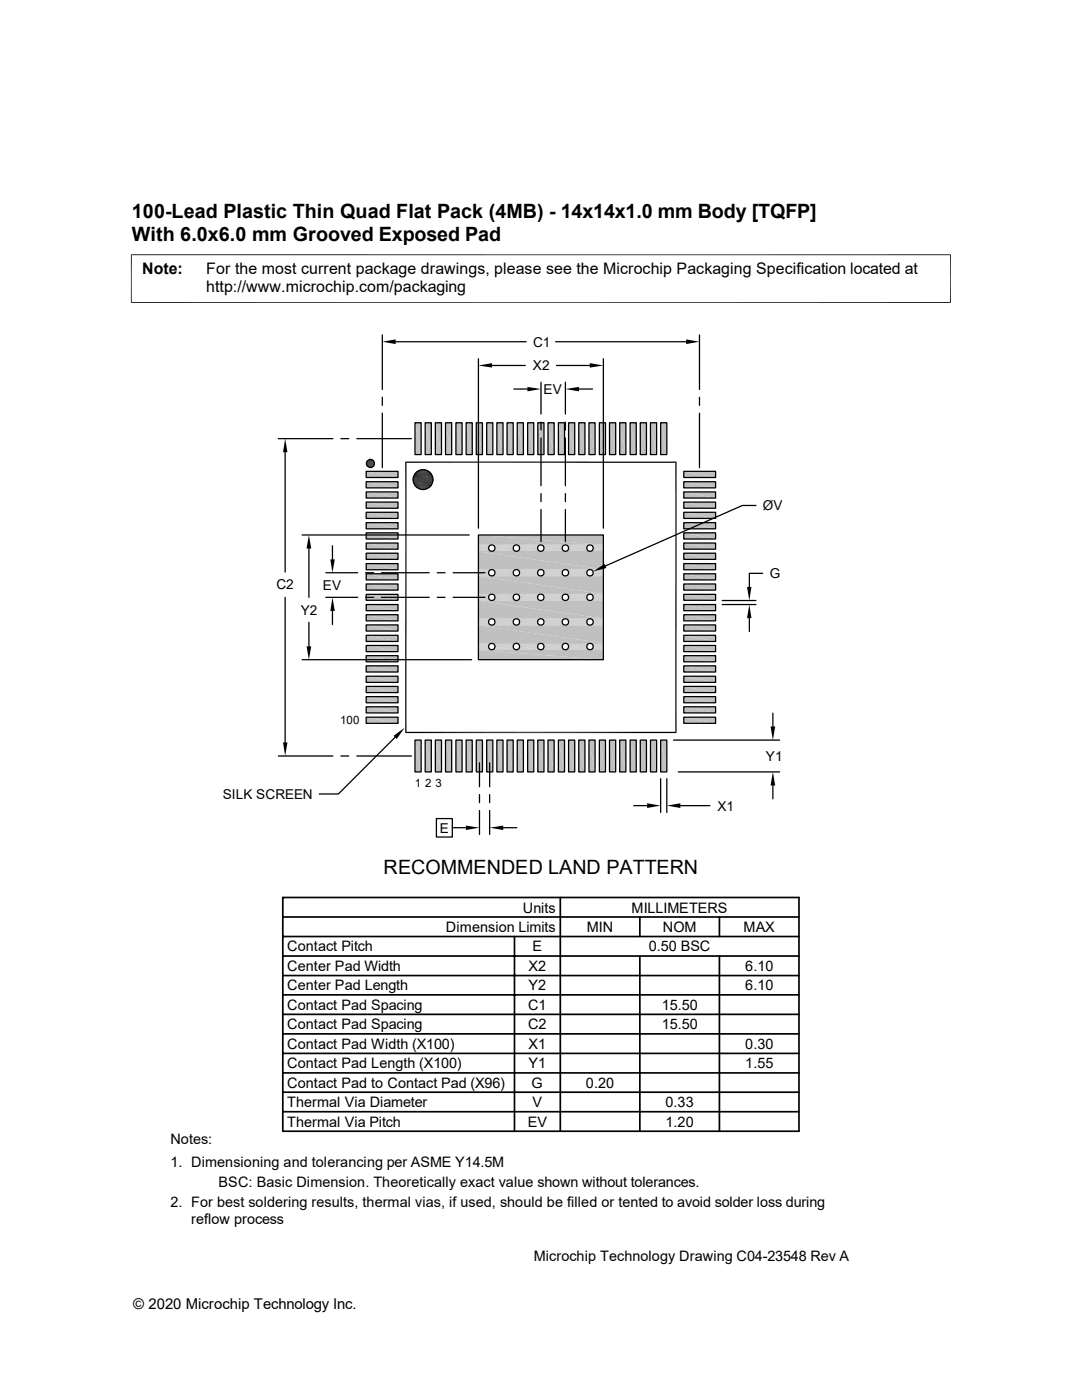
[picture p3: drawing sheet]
<svg xmlns="http://www.w3.org/2000/svg" width="216mm" height="279mm" viewBox="0 0 216 279" stroke-linecap="round" stroke-linejoin="round" font-family="sans-serif">
<g fill="#c0c0c0">
<path d="M131.8 84.4l1.3 6.3h-1.3z"/>
<path d="M131.8 84.4h1.3v6.3z"/>
<path d="M129.8 84.4l1.2 6.3h-1.2z"/>
<path d="M129.8 84.4h1.2v6.3z"/>
<path d="M127.8 84.4l1.2 6.3h-1.2z"/>
<path d="M127.8 84.4h1.2v6.3z"/>
<path d="M125.7 84.4l1.3 6.3h-1.3z"/>
<path d="M125.7 84.4h1.3v6.3z"/>
<path d="M123.7 84.4l1.2 6.3h-1.2z"/>
<path d="M123.7 84.4h1.2v6.3z"/>
<path d="M121.6 84.4l1.3 6.3h-1.3z"/>
<path d="M121.6 84.4h1.3v6.3z"/>
<path d="M119.6 84.4l1.2 6.3h-1.2z"/>
<path d="M119.6 84.4h1.2v6.3z"/>
<path d="M117.5 84.4l1.2 6.3h-1.2z"/>
<path d="M117.5 84.4h1.2v6.3z"/>
<path d="M115.5 84.4l1.2 6.3h-1.2z"/>
<path d="M115.5 84.4h1.2v6.3z"/>
<path d="M113.5 84.4l1.2 6.3h-1.2z"/>
<path d="M113.5 84.4h1.2v6.3z"/>
<path d="M111.4 84.4l1.2 6.3h-1.2z"/>
<path d="M111.4 84.4h1.2v6.3z"/>
<path d="M109.3 84.4l1.3 6.3h-1.3z"/>
<path d="M109.3 84.4h1.3v6.3z"/>
<path d="M107.3 84.4l1.2 6.3h-1.2z"/>
<path d="M107.3 84.4h1.2v6.3z"/>
<path d="M105.3 84.4l1.2 6.3h-1.2z"/>
<path d="M105.3 84.4h1.2v6.3z"/>
<path d="M103.2 84.4l1.2 6.3h-1.2z"/>
<path d="M103.2 84.4h1.2v6.3z"/>
<path d="M101.2 84.4l1.2 6.3h-1.2z"/>
<path d="M101.2 84.4h1.2v6.3z"/>
<path d="M99.1 84.4l1.3 6.3h-1.3z"/>
<path d="M99.1 84.4h1.3v6.3z"/>
<path d="M97.1 84.4l1.2 6.3h-1.2z"/>
<path d="M97.1 84.4h1.2v6.3z"/>
<path d="M95 84.4l1.3 6.3h-1.3z"/>
<path d="M95 84.4h1.3v6.3z"/>
<path d="M93 84.4l1.2 6.3h-1.2z"/>
<path d="M93 84.4h1.2v6.3z"/>
<path d="M91 84.4l1.2 6.3h-1.2z"/>
<path d="M91 84.4h1.2v6.3z"/>
<path d="M88.9 84.4l1.2 6.3h-1.2z"/>
<path d="M88.9 84.4h1.2v6.3z"/>
<path d="M86.9 84.4l1.2 6.3h-1.2z"/>
<path d="M86.9 84.4h1.2v6.3z"/>
<path d="M84.8 84.4l1.3 6.3h-1.3z"/>
<path d="M84.8 84.4h1.3v6.3z"/>
<path d="M82.8 84.4l1.2 6.3h-1.2z"/>
<path d="M82.8 84.4h1.2v6.3z"/>
<path d="M136.4 94.1l6.4 1.2h-6.4z"/>
<path d="M136.4 94.1h6.4v1.2z"/>
<path d="M73.1 94.1l6.3 1.2h-6.3z"/>
<path d="M73.1 94.1h6.3v1.2z"/>
<path d="M136.4 96.1l6.4 1.3h-6.4z"/>
<path d="M136.4 96.1h6.4v1.3z"/>
<path d="M73.1 96.1l6.3 1.3h-6.3z"/>
<path d="M73.1 96.1h6.3v1.3z"/>
<path d="M136.4 98.2l6.4 1.2h-6.4z"/>
<path d="M136.4 98.2h6.4v1.2z"/>
<path d="M73.1 98.2l6.3 1.2h-6.3z"/>
<path d="M73.1 98.2h6.3v1.2z"/>
<path d="M136.4 100.2l6.4 1.2h-6.4z"/>
<path d="M136.4 100.2h6.4v1.2z"/>
<path d="M73.1 100.2l6.3 1.2h-6.3z"/>
<path d="M73.1 100.2h6.3v1.2z"/>
<path d="M136.4 102.2l6.4 1.3h-6.4z"/>
<path d="M136.4 102.2h6.4v1.3z"/>
<path d="M73.1 102.2l6.3 1.3h-6.3z"/>
<path d="M73.1 102.2h6.3v1.3z"/>
<path d="M136.4 104.3l6.4 1.2h-6.4z"/>
<path d="M136.4 104.3h6.4v1.2z"/>
<path d="M73.1 104.3l6.3 1.2h-6.3z"/>
<path d="M73.1 104.3h6.3v1.2z"/>
<path d="M136.4 106.3l6.4 1.3h-6.4z"/>
<path d="M136.4 106.3h6.4v1.3z"/>
<path d="M73.1 106.3l6.3 1.3h-6.3z"/>
<path d="M73.1 106.3h6.3v1.3z"/>
<path d="M136.4 108.4l6.4 1.2h-6.4z"/>
<path d="M136.4 108.4h6.4v1.2z"/>
<path d="M73.1 108.4l6.3 1.2h-6.3z"/>
<path d="M73.1 108.4h6.3v1.2z"/>
<path d="M136.4 110.4l6.4 1.2h-6.4z"/>
<path d="M136.4 110.4h6.4v1.2z"/>
<path d="M73.1 110.4l6.3 1.2h-6.3z"/>
<path d="M73.1 110.4h6.3v1.2z"/>
<path d="M136.4 112.5l6.4 1.2h-6.4z"/>
<path d="M136.4 112.5h6.4v1.2z"/>
<path d="M73.1 112.5l6.3 1.2h-6.3z"/>
<path d="M73.1 112.5h6.3v1.2z"/>
<path d="M136.4 114.5l6.4 1.2h-6.4z"/>
<path d="M136.4 114.5h6.4v1.2z"/>
<path d="M73.1 114.5l6.3 1.2h-6.3z"/>
<path d="M73.1 114.5h6.3v1.2z"/>
<path d="M136.4 116.5l6.4 1.3h-6.4z"/>
<path d="M136.4 116.5h6.4v1.3z"/>
<path d="M73.1 116.5l6.3 1.3h-6.3z"/>
<path d="M73.1 116.5h6.3v1.3z"/>
<path d="M136.4 118.6l6.4 1.2h-6.4z"/>
<path d="M136.4 118.6h6.4v1.2z"/>
<path d="M73.1 118.6l6.3 1.2h-6.3z"/>
<path d="M73.1 118.6h6.3v1.2z"/>
<path d="M136.4 120.7l6.4 1.2h-6.4z"/>
<path d="M136.4 120.7h6.4v1.2z"/>
<path d="M73.1 120.7l6.3 1.2h-6.3z"/>
<path d="M73.1 120.7h6.3v1.2z"/>
<path d="M136.4 122.7l6.4 1.2h-6.4z"/>
<path d="M136.4 122.7h6.4v1.2z"/>
<path d="M73.1 122.7l6.3 1.2h-6.3z"/>
<path d="M73.1 122.7h6.3v1.2z"/>
<path d="M136.4 124.7l6.4 1.2h-6.4z"/>
<path d="M136.4 124.7h6.4v1.2z"/>
<path d="M73.1 124.7l6.3 1.2h-6.3z"/>
<path d="M73.1 124.7h6.3v1.2z"/>
<path d="M136.4 126.8l6.4 1.2h-6.4z"/>
<path d="M136.4 126.8h6.4v1.2z"/>
<path d="M73.1 126.8l6.3 1.2h-6.3z"/>
<path d="M73.1 126.8h6.3v1.2z"/>
<path d="M136.4 128.8l6.4 1.2h-6.4z"/>
<path d="M136.4 128.8h6.4v1.2z"/>
<path d="M73.1 128.8l6.3 1.2h-6.3z"/>
<path d="M73.1 128.8h6.3v1.2z"/>
<path d="M136.4 130.9l6.4 1.2h-6.4z"/>
<path d="M136.4 130.9h6.4v1.2z"/>
<path d="M73.1 130.9l6.3 1.2h-6.3z"/>
<path d="M73.1 130.9h6.3v1.2z"/>
<path d="M136.4 132.9l6.4 1.2h-6.4z"/>
<path d="M136.4 132.9h6.4v1.2z"/>
<path d="M73.1 132.9l6.3 1.2h-6.3z"/>
<path d="M73.1 132.9h6.3v1.2z"/>
<path d="M136.4 135l6.4 1.2h-6.4z"/>
<path d="M136.4 135h6.4v1.2z"/>
<path d="M73.1 135l6.3 1.2h-6.3z"/>
<path d="M73.1 135h6.3v1.2z"/>
<path d="M136.4 137l6.4 1.2h-6.4z"/>
<path d="M136.4 137h6.4v1.2z"/>
<path d="M73.1 137l6.3 1.2h-6.3z"/>
<path d="M73.1 137h6.3v1.2z"/>
<path d="M136.4 139l6.4 1.3h-6.4z"/>
<path d="M136.4 139h6.4v1.3z"/>
<path d="M73.1 139l6.3 1.3h-6.3z"/>
<path d="M73.1 139h6.3v1.3z"/>
<path d="M136.4 141.1l6.4 1.2h-6.4z"/>
<path d="M136.4 141.1h6.4v1.2z"/>
<path d="M73.1 141.1l6.3 1.2h-6.3z"/>
<path d="M73.1 141.1h6.3v1.2z"/>
<path d="M136.4 143.1l6.4 1.3h-6.4z"/>
<path d="M136.4 143.1h6.4v1.3z"/>
<path d="M73.1 143.1l6.3 1.3h-6.3z"/>
<path d="M73.1 143.1h6.3v1.3z"/>
<path d="M131.8 147.7l1.3 6.4h-1.3z"/>
<path d="M131.8 147.7h1.3v6.4z"/>
<path d="M129.8 147.7l1.2 6.4h-1.2z"/>
<path d="M129.8 147.7h1.2v6.4z"/>
<path d="M127.8 147.7l1.2 6.4h-1.2z"/>
<path d="M127.8 147.7h1.2v6.4z"/>
<path d="M125.7 147.7l1.3 6.4h-1.3z"/>
<path d="M125.7 147.7h1.3v6.4z"/>
<path d="M123.7 147.7l1.2 6.4h-1.2z"/>
<path d="M123.7 147.7h1.2v6.4z"/>
<path d="M121.6 147.7l1.3 6.4h-1.3z"/>
<path d="M121.6 147.7h1.3v6.4z"/>
<path d="M119.6 147.7l1.2 6.4h-1.2z"/>
<path d="M119.6 147.7h1.2v6.4z"/>
<path d="M117.5 147.7l1.2 6.4h-1.2z"/>
<path d="M117.5 147.7h1.2v6.4z"/>
<path d="M115.5 147.7l1.2 6.4h-1.2z"/>
<path d="M115.5 147.7h1.2v6.4z"/>
<path d="M113.5 147.7l1.2 6.4h-1.2z"/>
<path d="M113.5 147.7h1.2v6.4z"/>
<path d="M111.4 147.7l1.2 6.4h-1.2z"/>
<path d="M111.4 147.7h1.2v6.4z"/>
<path d="M109.3 147.7l1.3 6.4h-1.3z"/>
<path d="M109.3 147.7h1.3v6.4z"/>
<path d="M107.3 147.7l1.2 6.4h-1.2z"/>
<path d="M107.3 147.7h1.2v6.4z"/>
<path d="M105.3 147.7l1.2 6.4h-1.2z"/>
<path d="M105.3 147.7h1.2v6.4z"/>
<path d="M103.2 147.7l1.2 6.4h-1.2z"/>
<path d="M103.2 147.7h1.2v6.4z"/>
<path d="M101.2 147.7l1.2 6.4h-1.2z"/>
<path d="M101.2 147.7h1.2v6.4z"/>
<path d="M99.1 147.7l1.3 6.4h-1.3z"/>
<path d="M99.1 147.7h1.3v6.4z"/>
<path d="M97.1 147.7l1.2 6.4h-1.2z"/>
<path d="M97.1 147.7h1.2v6.4z"/>
<path d="M95 147.7l1.3 6.4h-1.3z"/>
<path d="M95 147.7h1.3v6.4z"/>
<path d="M93 147.7l1.2 6.4h-1.2z"/>
<path d="M93 147.7h1.2v6.4z"/>
<path d="M91 147.7l1.2 6.4h-1.2z"/>
<path d="M91 147.7h1.2v6.4z"/>
<path d="M88.9 147.7l1.2 6.4h-1.2z"/>
<path d="M88.9 147.7h1.2v6.4z"/>
<path d="M86.9 147.7l1.2 6.4h-1.2z"/>
<path d="M86.9 147.7h1.2v6.4z"/>
<path d="M84.8 147.7l1.3 6.4h-1.3z"/>
<path d="M84.8 147.7h1.3v6.4z"/>
<path d="M82.8 147.7l1.2 6.4h-1.2z"/>
<path d="M82.8 147.7h1.2v6.4z"/>
</g>
<g fill="none" stroke="#000" stroke-width=".25">
<path d="M73.1 94.1h6.3v1.2h-6.3zM73.1 96.1h6.3v1.3h-6.3zM73.1 98.2h6.3v1.2h-6.3zM82.8 84.4h1.2v6.3h-1.2zM84.8 84.4h1.3v6.3h-1.3zM86.9 84.4h1.2v6.3h-1.2zM88.9 84.4h1.2v6.3h-1.2zM91 84.4h1.2v6.3h-1.2zM93 84.4h1.2v6.3h-1.2zM95 84.4h1.3v6.3h-1.3zM97.1 84.4h1.2v6.3h-1.2zM99.1 84.4h1.3v6.3h-1.3z"/>
<path d="M101.2 84.4h1.2v6.3h-1.2zM103.2 84.4h1.2v6.3h-1.2zM105.3 84.4h1.2v6.3h-1.2zM107.3 84.4h1.2v6.3h-1.2zM109.3 84.4h1.3v6.3h-1.3zM111.4 84.4h1.2v6.3h-1.2zM113.5 84.4h1.2v6.3h-1.2zM115.5 84.4h1.2v6.3h-1.2zM117.5 84.4h1.2v6.3h-1.2zM119.6 84.4h1.2v6.3h-1.2zM121.6 84.4h1.3v6.3h-1.3zM123.7 84.4h1.2v6.3h-1.2z"/>
<path d="M125.7 84.4h1.3v6.3h-1.3zM127.8 84.4h1.2v6.3h-1.2zM129.8 84.4h1.2v6.3h-1.2zM131.8 84.4h1.3v6.3h-1.3zM136.4 98.2h6.4v1.2h-6.4zM136.4 96.1h6.4v1.3h-6.4zM136.4 94.1h6.4v1.2h-6.4zM73.1 100.2h6.3v1.2h-6.3zM73.1 102.2h6.3v1.3h-6.3zM73.1 104.3h6.3v1.2h-6.3zM73.1 106.3h6.3v1.3h-6.3zM73.1 108.4h6.3v1.2h-6.3z"/>
<path d="M73.1 110.4h6.3v1.2h-6.3zM73.1 112.5h6.3v1.2h-6.3zM73.1 114.5h6.3v1.2h-6.3zM73.1 116.5h6.3v1.3h-6.3zM73.1 118.6h6.3v1.2h-6.3zM136.4 118.6h6.4v1.2h-6.4zM136.4 116.5h6.4v1.3h-6.4zM136.4 114.5h6.4v1.2h-6.4zM136.4 112.5h6.4v1.2h-6.4zM136.4 110.4h6.4v1.2h-6.4zM136.4 108.4h6.4v1.2h-6.4zM136.4 106.3h6.4v1.3h-6.4z"/>
<path d="M136.4 104.3h6.4v1.2h-6.4zM136.4 102.2h6.4v1.3h-6.4zM136.4 100.2h6.4v1.2h-6.4zM73.1 120.7h6.3v1.2h-6.3zM73.1 122.7h6.3v1.2h-6.3zM73.1 124.7h6.3v1.2h-6.3zM73.1 126.8h6.3v1.2h-6.3zM73.1 128.8h6.3v1.2h-6.3zM73.1 130.9h6.3v1.2h-6.3zM73.1 132.9h6.3v1.2h-6.3zM73.1 135h6.3v1.2h-6.3zM73.1 137h6.3v1.2h-6.3z"/>
<path d="M73.1 139h6.3v1.3h-6.3zM136.4 139h6.4v1.3h-6.4zM136.4 137h6.4v1.2h-6.4zM136.4 135h6.4v1.2h-6.4zM136.4 132.9h6.4v1.2h-6.4zM136.4 130.9h6.4v1.2h-6.4zM136.4 128.8h6.4v1.2h-6.4zM136.4 126.8h6.4v1.2h-6.4zM136.4 124.7h6.4v1.2h-6.4zM136.4 122.7h6.4v1.2h-6.4zM136.4 120.7h6.4v1.2h-6.4zM73.1 141.1h6.3v1.2h-6.3z"/>
<path d="M73.1 143.1h6.3v1.3h-6.3zM82.8 147.7h1.2v6.4h-1.2zM84.8 147.7h1.3v6.4h-1.3zM86.9 147.7h1.2v6.4h-1.2zM88.9 147.7h1.2v6.4h-1.2zM91 147.7h1.2v6.4h-1.2zM93 147.7h1.2v6.4h-1.2zM95 147.7h1.3v6.4h-1.3zM97.1 147.7h1.2v6.4h-1.2zM99.1 147.7h1.3v6.4h-1.3zM101.2 147.7h1.2v6.4h-1.2zM103.2 147.7h1.2v6.4h-1.2z"/>
<path d="M105.3 147.7h1.2v6.4h-1.2zM107.3 147.7h1.2v6.4h-1.2zM109.3 147.7h1.3v6.4h-1.3zM111.4 147.7h1.2v6.4h-1.2zM113.5 147.7h1.2v6.4h-1.2zM115.5 147.7h1.2v6.4h-1.2zM117.5 147.7h1.2v6.4h-1.2zM119.6 147.7h1.2v6.4h-1.2zM121.6 147.7h1.3v6.4h-1.3zM123.7 147.7h1.2v6.4h-1.2zM125.7 147.7h1.3v6.4h-1.3zM127.8 147.7h1.2v6.4h-1.2z"/>
<path d="M129.8 147.7h1.2v6.4h-1.2zM131.8 147.7h1.3v6.4h-1.3zM136.4 143.1h6.4v1.3h-6.4zM136.4 141.1h6.4v1.2h-6.4z"/>
</g>
<g fill="#c0c0c0">
<path d="M95.5 106.8l24.9 1.9h-24.9z"/>
<path d="M95.5 106.8h24.9v1.9z"/>
</g>
<g fill="none" stroke="#c0c0c0" stroke-width=".2">
<path d="M95.5 108.7h2.5M95.5 108.8h2.4M95.5 108.8h2.3M95.5 108.9h2.2M95.5 109h2.1M95.5 109.1h2M98.2 108.7h4.8M98.3 108.8h4.5M98.4 108.8h4.3M98.5 108.9h4.1M98.6 109h3.9M98.7 109.1h3.7"/>
<path d="M98.8 109.2h3.6M103.1 108.7h4.8M103.2 108.8h4.5M103.3 108.8h4.3M103.4 108.9h4.1M103.5 109h3.9M103.6 109.1h3.8M103.6 109.2h3.7M108 108.7h4.8M108.1 108.8h4.5M108.2 108.8h4.3M108.3 108.9h4.1"/>
<path d="M108.4 109h4M108.5 109.1h3.8M108.5 109.2h3.7M112.9 108.7h4.8M113 108.8h4.6M113.1 108.8h4.3M113.2 108.9h4.1M113.3 109h4M113.4 109.1h3.8M113.5 109.2h3.6M117.8 108.7h2.6M117.9 108.8h2.5"/>
<path d="M118 108.8h2.4M118.2 108.9h2.2M118.2 109h2.2M118.3 109.1h2.1M118.4 109.2h2"/>
</g>
<path d="M95.5 109.2l2 .1z" fill="#c0c0c0"/>
<path d="M95.5 109.2h2" fill="none" stroke="#c0c0c0" stroke-width=".2"/>
<g fill="#c0c0c0">
<path d="M118.4 109.3l2 .1h-2z"/>
<path d="M118.4 109.3h2v.1z"/>
</g>
<path d="M98.8 109.3h3.6M103.7 109.3h3.6M108.6 109.3h3.6M113.5 109.3h3.6" fill="none" stroke="#c0c0c0" stroke-width=".2"/>
<g fill="#c0c0c0">
<path d="M95.5 109.3l2 .1h-2z"/>
<path d="M95.5 109.3h2v.1z"/>
<path d="M118.4 109.4l2 .1h-2z"/>
<path d="M118.4 109.4h2v.1z"/>
</g>
<path d="M98.8 109.5h3.6M103.7 109.5h3.6M108.6 109.5h3.6M113.5 109.5h3.6" fill="none" stroke="#c0c0c0" stroke-width=".2"/>
<g fill="#c0c0c0">
<path d="M95.5 109.4l2 .1h-2z"/>
<path d="M95.5 109.4h2v.1z"/>
</g>
<path d="M118.4 109.6h2" fill="none" stroke="#c0c0c0" stroke-width=".2"/>
<path d="M118.4 109.5h2v.1z" fill="#c0c0c0"/>
<g fill="none" stroke="#c0c0c0" stroke-width=".2">
<path d="M95.5 109.6h2M95.5 109.7h2M95.5 109.8h2.1M95.5 109.9h2.2M95.5 110h2.3M95.5 110l2.5 .1M98.2 110.1h4.8M98.4 110h4.3M98.5 109.9h4.1M98.6 109.8h3.9M98.7 109.7h3.7M98.8 109.6h3.6"/>
<path d="M103.1 110.1h4.8M103.3 110h4.3M103.4 109.9h4.1M103.5 109.8h3.9M103.6 109.7h3.8M103.6 109.6h3.7M108 110.1h4.8M108.2 110h4.3M108.3 109.9h4.1M108.4 109.8h4M108.5 109.7h3.8M108.5 109.6h3.7"/>
<path d="M112.9 110.1h4.8M113.1 110h4.3M113.2 109.9h4.1M113.3 109.8h4M113.4 109.7h3.8M113.5 109.6h3.6M117.8 110.1h2.6M118 110h2.4M118.2 109.9h2.2M118.2 109.8h2.2M118.3 109.7h2.1"/>
</g>
<g fill="#c0c0c0">
<path d="M95.5 110.1l24.9 3.5h-24.9z"/>
<path d="M95.5 110.1h24.9v3.5z"/>
</g>
<g fill="none" stroke="#c0c0c0" stroke-width=".2">
<path d="M95.5 113.6h2.5M95.5 113.7h2.4M95.5 113.7h2.3M95.5 113.8h2.2M95.5 113.9h2.1M95.5 114h2M98.2 113.6h4.8M98.3 113.7h4.5M98.4 113.7h4.3M98.5 113.8h4.1M98.6 113.9h3.9M98.7 114h3.7"/>
<path d="M98.8 114.1h3.6M103.1 113.6h4.8M103.2 113.7h4.5M103.3 113.7h4.3M103.4 113.8h4.1M103.5 113.9h3.9M103.6 114h3.8M103.6 114.1h3.7M108 113.6h4.8M108.1 113.7h4.5M108.2 113.7h4.3M108.3 113.8h4.1"/>
<path d="M108.4 113.9h4M108.5 114h3.8M108.5 114.1h3.7M112.9 113.6h4.8M113 113.7h4.6M113.1 113.7h4.3M113.2 113.8h4.1M113.3 113.9h4M113.4 114h3.8M113.5 114.1h3.6M117.8 113.6h2.6M117.9 113.7h2.5"/>
<path d="M118 113.7h2.4M118.2 113.8h2.2M118.2 113.9h2.2M118.3 114h2.1M118.4 114.1h2"/>
</g>
<path d="M95.5 114l2 .2h-2z" fill="#c0c0c0"/>
<path d="M95.5 114.1h2" fill="none" stroke="#c0c0c0" stroke-width=".2"/>
<g fill="#c0c0c0">
<path d="M118.4 114.2l2 .1h-2z"/>
<path d="M118.4 114.2h2v.1z"/>
</g>
<path d="M98.8 114.2h3.6M103.7 114.2h3.6M108.6 114.2h3.6M113.5 114.2h3.6" fill="none" stroke="#c0c0c0" stroke-width=".2"/>
<g fill="#c0c0c0">
<path d="M95.5 114.2l2 .1h-2z"/>
<path d="M95.5 114.2h2v.1z"/>
<path d="M118.4 114.3l2 .1h-2z"/>
<path d="M118.4 114.3h2v.1z"/>
</g>
<path d="M98.8 114.4h3.6M103.7 114.4h3.6M108.6 114.4h3.6M113.5 114.4h3.6" fill="none" stroke="#c0c0c0" stroke-width=".2"/>
<g fill="#c0c0c0">
<path d="M95.5 114.3l2 .1h-2z"/>
<path d="M95.5 114.3h2v.1z"/>
</g>
<path d="M118.4 114.5h2" fill="none" stroke="#c0c0c0" stroke-width=".2"/>
<path d="M118.4 114.4h2v.2z" fill="#c0c0c0"/>
<g fill="none" stroke="#c0c0c0" stroke-width=".2">
<path d="M95.5 114.5h2M95.5 114.6h2M95.5 114.7h2.1M95.5 114.8h2.2M95.5 114.9h2.3M95.5 114.9l2.5 .1M98.2 115h4.8M98.4 114.9h4.3M98.5 114.8h4.1M98.6 114.7h3.9M98.7 114.6h3.7M98.8 114.5h3.6"/>
<path d="M103.1 115h4.8M103.3 114.9h4.3M103.4 114.8h4.1M103.5 114.7h3.9M103.6 114.6h3.8M103.6 114.5h3.7M108 115h4.8M108.2 114.9h4.3M108.3 114.8h4.1M108.4 114.7h4M108.5 114.6h3.8M108.5 114.5h3.7"/>
<path d="M112.9 115h4.8M113.1 114.9h4.3M113.2 114.8h4.1M113.3 114.7h4M113.4 114.6h3.8M113.5 114.5h3.6M117.8 115h2.6M118 114.9h2.4M118.2 114.8h2.2M118.2 114.7h2.2M118.3 114.6h2.1"/>
</g>
<g fill="#c0c0c0">
<path d="M95.5 115l24.9 3.5h-24.9z"/>
<path d="M95.5 115h24.9v3.5z"/>
</g>
<g fill="none" stroke="#c0c0c0" stroke-width=".2">
<path d="M95.5 118.6h2.3M95.5 118.7h2.2M95.5 118.8h2.1M95.5 118.9h2M98 118.6h-2.5M98.2 118.6h4.8M98.4 118.6h4.3M98.5 118.7h4.1M98.6 118.8h3.9M98.7 118.9h3.7M98.8 119h3.6M103.1 118.6h4.8"/>
<path d="M103.3 118.6h4.3M103.4 118.7h4.1M103.5 118.8h3.9M103.6 118.9h3.8M103.6 119h3.7M108 118.6h4.8M108.2 118.6h4.3M108.3 118.7h4.1M108.4 118.8h4M108.5 118.9h3.8M108.5 119h3.7M112.9 118.6h4.8"/>
<path d="M113.1 118.6h4.3M113.2 118.7h4.1M113.3 118.8h4M113.4 118.9h3.8M113.5 119h3.6M117.8 118.6h2.6M118 118.6h2.4M118.2 118.7h2.2M118.2 118.8h2.2M118.3 118.9h2.1M118.4 119h2"/>
</g>
<path d="M95.5 119l2 .1h-2z" fill="#c0c0c0"/>
<path d="M95.5 119h2" fill="none" stroke="#c0c0c0" stroke-width=".2"/>
<g fill="#c0c0c0">
<path d="M118.4 119.1l2 .1h-2z"/>
<path d="M118.4 119.1h2v.1z"/>
</g>
<path d="M98.8 119.1h3.6M103.7 119.1h3.6M108.6 119.1h3.6M113.5 119.1h3.6" fill="none" stroke="#c0c0c0" stroke-width=".2"/>
<g fill="#c0c0c0">
<path d="M95.5 119.1l2 .1h-2z"/>
<path d="M95.5 119.1h2v.1z"/>
<path d="M118.4 119.2l2 .1h-2z"/>
<path d="M118.4 119.2h2v.1z"/>
</g>
<path d="M98.8 119.3h3.6M103.7 119.3h3.6M108.6 119.3h3.6M113.5 119.3h3.6" fill="none" stroke="#c0c0c0" stroke-width=".2"/>
<g fill="#c0c0c0">
<path d="M95.5 119.2l2 .1h-2z"/>
<path d="M95.5 119.2h2v.1z"/>
</g>
<path d="M118.4 119.4h2" fill="none" stroke="#c0c0c0" stroke-width=".2"/>
<path d="M118.4 119.3h2v.2z" fill="#c0c0c0"/>
<g fill="none" stroke="#c0c0c0" stroke-width=".2">
<path d="M95.5 119.4h2M95.5 119.5h2M95.5 119.6h2.1M95.5 119.7h2.2M95.5 119.8h2.3M95.5 119.8h2.4M95.5 119.9h2.5M98.2 119.9h4.8M98.3 119.8h4.5M98.4 119.8h4.3M98.5 119.7h4.1M98.6 119.6h3.9"/>
<path d="M98.7 119.5h3.7M98.8 119.4h3.6M103.1 119.9h4.8M103.2 119.8h4.5M103.3 119.8h4.3M103.4 119.7h4.1M103.5 119.6h3.9M103.6 119.5h3.8M103.6 119.4h3.7M108 119.9h4.8M108.1 119.8h4.5M108.2 119.8h4.3"/>
<path d="M108.3 119.7h4.1M108.4 119.6h4M108.5 119.5h3.8M108.5 119.4h3.7M112.9 119.9h4.8M113 119.8h4.6M113.1 119.8h4.3M113.2 119.7h4.1M113.3 119.6h4M113.4 119.5h3.8M113.5 119.4h3.6M117.8 119.9h2.6"/>
<path d="M117.9 119.8h2.5M118 119.8h2.4M118.2 119.7h2.2M118.2 119.6h2.2M118.3 119.5h2.1"/>
</g>
<g fill="#c0c0c0">
<path d="M95.5 119.9l24.9 3.5h-24.9z"/>
<path d="M95.5 119.9h24.9v3.5z"/>
</g>
<g fill="none" stroke="#c0c0c0" stroke-width=".2">
<path d="M95.5 123.5h2.5M95.5 123.5h2.4M95.5 123.5h2.3M95.5 123.6h2.2M95.5 123.7h2.1M95.5 123.8h2M98.2 123.5h4.8M98.3 123.5h4.5M98.4 123.5h4.3M98.5 123.6h4.1M98.6 123.7h3.9M98.7 123.8h3.7"/>
<path d="M98.8 123.9h3.6M103.1 123.5h4.8M103.2 123.5h4.5M103.3 123.5h4.3M103.4 123.6h4.1M103.5 123.7h3.9M103.6 123.8h3.8M103.6 123.9h3.7M108 123.5h4.8M108.1 123.5h4.5M108.2 123.5h4.3M108.3 123.6h4.1"/>
<path d="M108.4 123.7h4M108.5 123.8h3.8M108.5 123.9h3.7M112.9 123.5h4.8M113 123.5h4.6M113.1 123.5h4.3M113.2 123.6h4.1M113.3 123.7h4M113.4 123.8h3.8M113.5 123.9h3.6M117.8 123.5h2.6M117.9 123.5h2.5"/>
<path d="M118 123.5h2.4M118.2 123.6h2.2M118.2 123.7h2.2M118.3 123.8h2.1M118.4 123.9h2"/>
</g>
<path d="M95.5 123.9l2 .1h-2z" fill="#c0c0c0"/>
<path d="M95.5 123.9h2" fill="none" stroke="#c0c0c0" stroke-width=".2"/>
<g fill="#c0c0c0">
<path d="M118.4 124l2 .1h-2z"/>
<path d="M118.4 124h2v.1z"/>
</g>
<path d="M98.8 124.1h3.6M103.7 124.1h3.6M108.6 124.1h3.6M113.5 124.1h3.6" fill="none" stroke="#c0c0c0" stroke-width=".2"/>
<g fill="#c0c0c0">
<path d="M95.5 124l2 .1h-2z"/>
<path d="M95.5 124h2v.1z"/>
<path d="M118.4 124.1l2 .1h-2z"/>
<path d="M118.4 124.1h2v.1z"/>
</g>
<path d="M98.8 124.2h3.6M103.7 124.2h3.6M108.6 124.2h3.6M113.5 124.2h3.6" fill="none" stroke="#c0c0c0" stroke-width=".2"/>
<g fill="#c0c0c0">
<path d="M95.5 124.1l2 .1h-2z"/>
<path d="M95.5 124.1h2v.1z"/>
</g>
<path d="M118.4 124.3h2" fill="none" stroke="#c0c0c0" stroke-width=".2"/>
<path d="M118.4 124.2h2v.2z" fill="#c0c0c0"/>
<g fill="none" stroke="#c0c0c0" stroke-width=".2">
<path d="M95.5 124.3h2M95.5 124.4h2M95.5 124.5h2.1M95.5 124.6h2.2M95.5 124.7h2.4M95.5 124.8h2.5M98.2 124.8h4.8M98.3 124.7h4.5M98.5 124.6h4.1M98.6 124.5h3.9M98.7 124.4h3.7M98.8 124.3h3.6"/>
<path d="M103.1 124.8h4.8M103.2 124.7h4.5M103.4 124.6h4.1M103.5 124.5h3.9M103.6 124.4h3.8M103.6 124.3h3.7M108 124.8h4.8M108.1 124.7h4.5M108.3 124.6h4.1M108.4 124.5h4M108.5 124.4h3.8M108.5 124.3h3.7"/>
<path d="M112.9 124.8h4.8M113 124.7h4.6M113.2 124.6h4.1M113.3 124.5h4M113.4 124.4h3.8M113.5 124.3h3.6M117.8 124.8h2.6M117.9 124.7h2.5M118.2 124.6h2.2M118.2 124.5h2.2M118.3 124.4h2.1"/>
</g>
<g fill="#c0c0c0">
<path d="M95.5 124.8l24.9 3.6h-24.9z"/>
<path d="M95.5 124.8h24.9v3.6z"/>
</g>
<g fill="none" stroke="#c0c0c0" stroke-width=".2">
<path d="M95.5 128.4h2.3M95.5 128.5h2.2M95.5 128.6h2.1M95.5 128.7h2M98 128.4h-2.5M98.2 128.4h4.8M98.4 128.4h4.3M98.5 128.5h4.1M98.6 128.6h3.9M98.7 128.7h3.7M98.8 128.8h3.6M103.1 128.4h4.8"/>
<path d="M103.3 128.4h4.3M103.4 128.5h4.1M103.5 128.6h3.9M103.6 128.7h3.8M103.6 128.8h3.7M108 128.4h4.8M108.2 128.4h4.3M108.3 128.5h4.1M108.4 128.6h4M108.5 128.7h3.8M108.5 128.8h3.7M112.9 128.4h4.8"/>
<path d="M113.1 128.4h4.3M113.2 128.5h4.1M113.3 128.6h4M113.4 128.7h3.8M113.5 128.8h3.6M117.8 128.4h2.6M118 128.4h2.4M118.2 128.5h2.2M118.2 128.6h2.2M118.3 128.7h2.1M118.4 128.8h2"/>
</g>
<path d="M95.5 128.8l2 .1h-2z" fill="#c0c0c0"/>
<path d="M95.5 128.8h2" fill="none" stroke="#c0c0c0" stroke-width=".2"/>
<g fill="#c0c0c0">
<path d="M118.4 128.9l2 .1h-2z"/>
<path d="M118.4 128.9h2v.1z"/>
</g>
<path d="M98.8 129h3.6M103.7 129h3.6M108.6 129h3.6M113.5 129h3.6" fill="none" stroke="#c0c0c0" stroke-width=".2"/>
<g fill="#c0c0c0">
<path d="M95.5 128.9l2 .1h-2z"/>
<path d="M95.5 128.9h2v.1z"/>
<path d="M118.4 129l2 .2h-2z"/>
<path d="M118.4 129h2v.2z"/>
</g>
<path d="M98.8 129.1h3.6M103.7 129.1h3.6M108.6 129.1h3.6M113.5 129.1h3.6" fill="none" stroke="#c0c0c0" stroke-width=".2"/>
<g fill="#c0c0c0">
<path d="M95.5 129l2 .2h-2z"/>
<path d="M95.5 129h2v.2z"/>
</g>
<path d="M118.4 129.2h2" fill="none" stroke="#c0c0c0" stroke-width=".2"/>
<path d="M118.4 129.2h2z" fill="#c0c0c0"/>
<g fill="none" stroke="#c0c0c0" stroke-width=".2">
<path d="M95.5 129.2h2M95.5 129.3h2M95.5 129.4h2.1M95.5 129.5h2.2M95.5 129.6h2.3M95.5 129.6h2.4M95.5 129.7h2.5M98.2 129.7h4.8M98.3 129.6h4.5M98.4 129.6h4.3M98.5 129.5h4.1M98.6 129.4h3.9"/>
<path d="M98.7 129.3h3.7M98.8 129.2h3.6M103.1 129.7h4.8M103.2 129.6h4.5M103.3 129.6h4.3M103.4 129.5h4.1M103.5 129.4h3.9M103.6 129.3h3.8M103.6 129.2h3.7M108 129.7h4.8M108.1 129.6h4.5M108.2 129.6h4.3"/>
<path d="M108.3 129.5h4.1M108.4 129.4h4M108.5 129.3h3.8M108.5 129.2h3.7M112.9 129.7h4.8M113 129.6h4.6M113.1 129.6h4.3M113.2 129.5h4.1M113.3 129.4h4M113.4 129.3h3.8M113.5 129.2h3.6M117.8 129.7h2.6"/>
<path d="M117.9 129.6h2.5M118 129.6h2.4M118.2 129.5h2.2M118.2 129.4h2.2M118.3 129.3h2.1"/>
</g>
<g fill="#c0c0c0">
<path d="M95.5 129.7l24.9 2h-24.9z"/>
<path d="M95.5 129.7h24.9v2z"/>
</g>
<g fill="none" stroke="#000" stroke-width=".25">
<path d="M76.3 66.8v10.9M76.3 79.3v1.6M79 68.2h26M95.5 71.6v33.8M98.2 72.9h6.6M102.5 77.6h2.7M107.9 76.3v6.3M110.9 68.2h26M111 72.9h6.7M112.8 76.3v6.3M115.5 77.6h2.7M120.4 71.6v33.8"/>
<path d="M139.6 66.8v10.9M139.6 79.3v1.6M55.5 87.5h10.9M56.9 90.3v23.9M68 87.5h1.6M71.2 87.5h10.9M76.3 82.5v10.8M80.9 92.2h54.1M81 92.1v54.2M107.9 84.2v1.6M107.9 87.4v9.5M107.9 98.5v1.6"/>
<path d="M112.8 84.2v1.6M112.8 87.4v9.5M112.8 98.5v1.6M134.9 92.1v54.2M139.6 82.5v10.8M56.9 119.2v29M60.3 106.8h33.3M61.6 109.5v9.7M65 114.3h6.4M65 119.2h6.4M66.3 108.9v2.7M72.9 114.3h1.6"/>
<path d="M72.9 119.2h1.6M76.1 114.3h9.5M76.1 119.2h9.5M87.2 114.3h1.6M87.2 119.2h1.6M90.4 114.3h6.4M90.4 119.2h6.4M95.5 106.8h24.9v24.9h-24.9zM107.9 101.7v6.4M112.8 101.7v6.4M144.1 119.8h6.7M150.8 100.9h-2.7l-27.3 12"/>
<path d="M152.2 114.4h-2.7v2.7M60.3 131.7h33.8M61.6 124.2v4.8M66.3 121.9v2.7M144.1 120.7h6.7M149.5 123.4v2.6M55.5 150.9h10.9M68 150.9h1.6M71.2 150.9h10.9M78.8 147.2l-11.3 11.3h-3.8M80.9 146.2h54.1M95.7 152.2v4.8"/>
<path d="M95.7 158.6v1.6M97.7 152.2v4.8M97.7 158.6v1.6M131.8 155.4v6.7M133.1 155.4v6.7M134.4 147.7h21.2M135.3 154.1h20.3M154.2 142.3v2.7M154.2 156.8v2.6M87.1 163.4h3.2v3.6h-3.2zM90.3 165.2h2.7M95.7 161.8v4.7"/>
<path d="M97.7 161.8v4.7M100.4 165.2h2.7M126.4 160.8h2.7M135.8 160.8h5.8"/>
<circle cx="73.9" cy="92.5" r=".79"/>
<circle cx="84.4" cy="95.7" r="1.98"/>
<circle cx="98.1" cy="109.4" r=".65"/>
<circle cx="98.1" cy="114.3" r=".65"/>
<circle cx="98.1" cy="119.2" r=".65"/>
<circle cx="103" cy="109.4" r=".65"/>
<circle cx="103" cy="119.2" r=".65"/>
<circle cx="103" cy="114.3" r=".65"/>
<circle cx="107.9" cy="114.3" r=".65"/>
<circle cx="107.9" cy="109.4" r=".65"/>
<circle cx="107.9" cy="119.2" r=".65"/>
<circle cx="112.8" cy="114.3" r=".65"/>
<circle cx="112.8" cy="119.2" r=".65"/>
<circle cx="112.8" cy="109.4" r=".65"/>
<circle cx="117.7" cy="109.4" r=".65"/>
<circle cx="117.7" cy="114.3" r=".65"/>
<circle cx="117.7" cy="119.2" r=".65"/>
<circle cx="98.1" cy="124.1" r=".65"/>
<circle cx="98.1" cy="129" r=".65"/>
<circle cx="103" cy="129" r=".65"/>
<circle cx="103" cy="124.1" r=".65"/>
<circle cx="107.9" cy="124.1" r=".65"/>
<circle cx="107.9" cy="129" r=".65"/>
<circle cx="112.8" cy="129" r=".65"/>
<circle cx="112.8" cy="124.1" r=".65"/>
<circle cx="117.7" cy="129" r=".65"/>
<circle cx="117.7" cy="124.1" r=".65"/>
</g>
<g fill="none" stroke="#000" stroke-width=".34">
<path d="M56.4 179.1h103v46.7h-103zM111.8 179.1v46.7M56.4 183h103M56.4 186.9h103M56.4 194.7h103M56.4 190.8h103M56.4 198.5h103M102.7 186.9v38.9M127.7 183v3.9M127.7 190.8v35M143.6 183v3.9M143.6 190.8v35"/>
<path d="M56.4 206.3h103M56.4 210.2h103M56.4 218h103M56.4 214.1h103M56.4 202.4h103M56.4 221.9h103"/>
</g>
<g fill="none" stroke="#000" stroke-width=".2">
<path d="M26.1 50.8h163.6M26.2 50.8v9.7M189.7 50.8v9.7M26.1 60.4h163.6M82.4 95.4h4M82.4 95.8h4M82.4 96.2h4M82.5 95h3.9M82.5 94.9h3.8M82.5 96.6h3.8M82.6 94.7h3.6M82.6 96.7h3.6"/>
<path d="M82.7 94.5h3.4M82.7 96.9h3.4M82.8 94.4h3.2M82.8 97h3.2M83 94.3h2.9M83 97.2h2.9M83.1 94.1h2.6M83.1 97.3h2.6M83.3 94h2.3M83.3 97.4h2.3M83.4 93.9h2M83.4 97.5h2"/>
</g>
<g fill="#000">
<path d="M76.3 68.2l2.7-.5v1zM95.5 72.9l2.7-.4v.9zM105.2 77.2l2.7 .4-2.7 .5zM112.8 77.6l2.7-.4v.9zM117.7 72.5l2.7 .4-2.7 .5zM136.9 67.7l2.7 .5-2.7 .5zM56.9 87.5l.5 2.8h-.9zM73.1 92.3l1.6 .1zM73.1 92.4l1.6 .1zM73.1 92.5l1.6 .1zM73.1 92.6h1.6zM73.1 92.6l1.6 .1z"/>
<path d="M73.2 92.2h1.5zM73.2 92.2l1.5 .1zM73.2 92.7l1.5 .1zM73.2 92.8l1.4 .1zM73.2 92.8h1.5zM73.2 92.1l1.5 .1zM73.2 92.9h1.4zM73.2 92l1.4 .1zM73.2 92.9l1.3 .1zM73.2 92h1.4zM73.3 92h1.3zM73.3 93h1.2z"/>
<path d="M73.3 91.9l1.2 .1zM73.3 93l1.1 .1zM73.4 91.9h1.1zM73.4 93.1h1zM73.4 91.9h1zM73.4 91.8l1 .1zM73.4 93.1l.9 .1zM73.5 91.8h.9zM73.5 93.2h.8zM73.5 91.8h.8zM73.6 91.7l.7 .1zM73.6 93.2l.6 .1z"/>
<path d="M73.6 93.2h.7zM73.6 91.7h.7zM73.7 91.7h.6zM73.7 93.3h.4zM73.7 93.3h.5zM73.7 91.7h.5zM73.7 93.3h.3zM73.7 91.7h.4zM73.8 91.7h.3zM73.8 93.3h.2zM73.8 91.7h.2zM83.4 97.5l1.9 .1h-1.7z"/>
<path d="M83.6 93.9h1.8zM83.6 97.6h1.4zM83.6 97.6h1.7zM83.6 93.9h1.7zM83.7 93.8l1.6 .1zM83.7 97.6l1.2 .1zM83.7 97.6h1.3zM83.7 93.8h1.3zM84 93.7l1 .1zM84 97.7h.6zM84 97.7h.9zM84 93.7h.9z"/>
<path d="M84.1 93.7h.8zM84.1 97.7h.5zM84.1 93.7h.5zM61.6 106.8l.5 2.7h-.9zM65.9 111.6h.9l-.5 2.7zM118.4 114l2.2-1.5 .4 .9zM149.1 117.1h.8l-.4 2.7zM61.2 129h.9l-.5 2.7zM66.3 119.2l.5 2.7h-.9zM149.5 120.7l.4 2.7h-.8zM56.5 148.2h.9l-.5 2.7zM78.5 146.9l2.2-1.7-1.5 2.3z"/>
<path d="M154.2 154.1l.5 2.7h-.9zM153.8 145h.9l-.5 2.7zM93 164.8l2.7 .4-2.7 .5zM97.7 165.2l2.7-.4v.9zM129.1 160.3l2.7 .5-2.7 .4zM133.1 160.8l2.7-.5v.9z"/>
</g>
<path d="M82.4 95.6h4M82.4 96h4M82.4 95.2h4M82.5 96.4h3.9" fill="none" stroke="#000" stroke-width=".21"/>
<g font-size="3.9">
<text x="26.3" y="43.5">100-Lead Plastic Thin Quad Flat Pack (4MB) - 14x14x1.0 mm Body [TQFP]</text>
<text x="26.3" y="48">With 6.0x6.0 mm Grooved Exposed Pad</text>
<text x="76.5" y="174.5">RECOMMENDED LAND PATTERN</text>
</g>
<g font-size="3.2">
<text x="28.4" y="54.6">Note:</text>
<text x="41.1" y="54.6">For the most current package drawings, please see the Microchip Packaging Specification located at</text>
<text x="41.1" y="58.3">http://www.microchip.com/packaging</text>
</g>
<text font-size="3" x="26.6" y="261.3">© 2020 Microchip Technology Inc.</text>
<g font-size="2.9">
<text x="89" y="186">Dimension Limits</text>
<text x="104.3" y="182.1">Units</text>
<text x="117.1" y="186">MIN</text>
<text x="126" y="182.1">MILLIMETERS</text>
<text x="132.2" y="186">NOM</text>
<text x="148.4" y="186">MAX</text>
<text x="57.3" y="189.9">Contact Pitch</text>
<text x="106.3" y="189.9">E</text>
<text x="129.5" y="189.9">0.50 BSC</text>
<text x="57.3" y="193.8">Center Pad Width</text>
<text x="57.3" y="197.7">Center Pad Length</text>
<text x="105.5" y="197.7">Y2</text>
<text x="105.5" y="193.8">X2</text>
<text x="148.7" y="197.7">6.10</text>
<text x="148.7" y="193.8">6.10</text>
<text x="57.3" y="201.5">Contact Pad Spacing</text>
<text x="105.4" y="201.5">C1</text>
<text x="132" y="201.5">15.50</text>
<text x="57.3" y="209.3">Contact Pad Width (X100)</text>
<text x="57.3" y="205.4">Contact Pad Spacing</text>
<text x="105.4" y="205.4">C2</text>
<text x="105.5" y="209.3">X1</text>
<text x="132" y="205.4">15.50</text>
<text x="148.7" y="209.3">0.30</text>
<text x="57.3" y="213.2">Contact Pad Length (X100)</text>
<text x="105.5" y="213.2">Y1</text>
<text x="148.7" y="213.2">1.55</text>
<text x="57.3" y="217.1">Contact Pad to Contact Pad (X96)</text>
<text x="57.3" y="221">Thermal Via Diameter</text>
<text x="106.1" y="217.1">G</text>
<text x="106.3" y="221">V</text>
<text x="116.9" y="217.1">0.20</text>
<text x="132.8" y="221">0.33</text>
<text x="57.3" y="224.8">Thermal Via Pitch</text>
<text x="105.3" y="224.8">EV</text>
<text x="132.8" y="224.8">1.20</text>
<text x="34" y="232.9">1. Dimensioning and tolerancing per ASME Y14.5M</text>
<text x="34" y="228.3">Notes:</text>
<text x="43.6" y="236.9">BSC: Basic Dimension. Theoretically exact value shown without tolerances.</text>
<text x="34" y="240.9">2. For best soldering results, thermal vias, if used, should be filled or tented to avoid solder loss during</text>
<text x="38.1" y="244.3">reflow process</text>
<text x="106.5" y="251.6">Microchip Technology Drawing C04-23548 Rev A</text>
</g>
<g font-size="2.7">
<text x="106.4" y="69.2">C1</text>
<text x="106.3" y="73.9">X2</text>
<text x="108.5" y="78.6">EV</text>
<text x="152.2" y="101.8">ØV</text>
<text x="55.2" y="117.6">C2</text>
<text x="64.4" y="117.7">EV</text>
<text x="153.6" y="115.4">G</text>
<text x="60" y="122.7">Y2</text>
<text x="152.8" y="151.8">Y1</text>
<text x="44.4" y="159.4">SILK SCREEN</text>
<text x="143.2" y="161.8">X1</text>
<text x="87.8" y="166.2">E</text>
</g>
<g font-size="2.3">
<text x="67.9" y="144.6">100</text>
<text x="82.8" y="157.1">1 2 3</text>
</g>
</svg>
